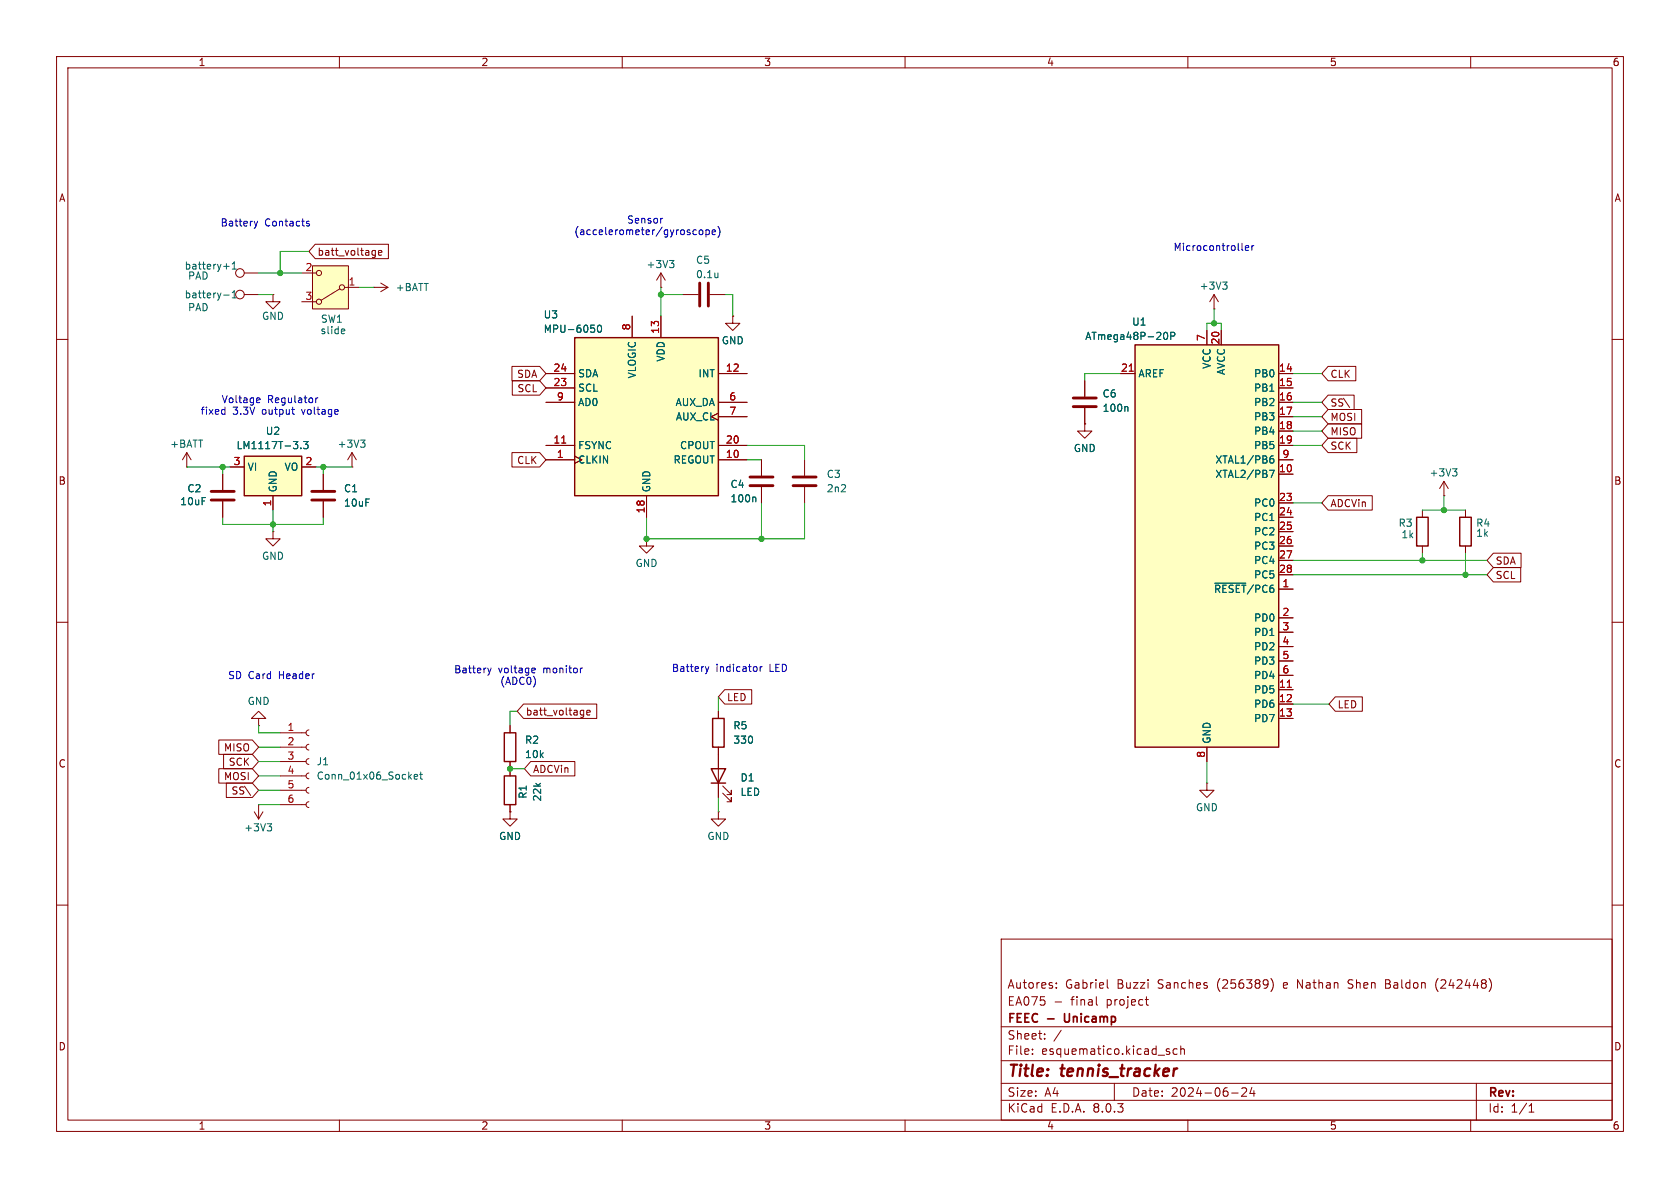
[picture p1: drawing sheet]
<svg xmlns="http://www.w3.org/2000/svg" width="297mm" height="210mm" viewBox="0 0 297 210" stroke-linecap="round" stroke-linejoin="round" font-family="sans-serif">
<g fill="none" stroke="#840000" stroke-width=".18">
<path d="M10 10h277v190h-277zM12 12h273v186h-273zM60 10v2M110 10v2M160 10v2M210 10v2M260 10v2M10 60h2M43.2 52.1h2.5M43.2 48.3h2.5M48.3 52.1v1.2h1.2l-1.2 1.3-1.3-1.3h1.3M48.3 52.1h.1"/>
<path d="M285 60h2M191.8 74.9v1.3h1.2l-1.2 1.3-1.3-1.3h1.3M191.8 74.9h.1M191.8 67.3v2.8M191.8 72.1v2.8M39.4 83.8v2.8M39.4 88.6v2.8M48.3 94v1.3h1.2l-1.2 1.2-1.3-1.2h1.3M48.3 94h.1M57.1 83.8v2.8M57.1 88.6v2.8M62.2 82.6h.1"/>
<path d="M62.2 80l-.7 1.3M62.2 80v2.6M62.2 80l.8 1.3M259.1 90.2v1.2M259.1 96.5v1.3M10 110h2M285 110h2M127 125.7v1.3M127 132.1v8.9M127.8 138.9l1.5 1.6v-.8v.8h-.8M213.4 138.4v1.3h1.2l-1.2 1.3-1.3-1.3h1.3M213.4 138.4h.1"/>
<path d="M10 160h2M127 143.5v1.3h1.3l-1.3 1.3-1.3-1.3h1.3M127 143.5h.1M127.8 140.2l1.5 1.5v-.7v.7h-.8M285 160h2M177 166h108v32h-108zM186.5 177.1h1.2M186.7 174.6v.1M186.7 173.8v.1M193.8 176.2v1.3l.2 .2M195.7 173.2v1.3l.3 .2M202.5 176.7h.5"/>
<path d="M202.7 177.5l.3 .2M224.7 173a1.72 1.72 0 0 1 0 2.3M238.3 174.6l.2 .1M238.5 173.3l-.2 .2 .2 .3M245 173.9h.5M245.5 173.2h-.5v1.5h.5M254.2 173a1.72 1.72 0 0 0 0 2.3M60 198v2M110 198v2M160 198v2M177 194.5h108M177 191.5h108"/>
<path d="M177 187.5h108M177 181.5h108M182.5 186.3v.1M182.5 185.5v.1M184.7 183.6v.1M184.7 182.8v.1M187.6 182.1l-1.3 2M197 191.5v3M206.4 185.9l.3 .1 .1 .2-.2 .2h-.3M206.4 185.4l.3 .1M208.1 185.5l-.4-.1-.3 .3v.4l.1 .2h.6M208.7 185.5l.3-.1 .3 .1 .1 .9"/>
<path d="M208.7 184.9v1.5M210 198v2M217.7 193.2h1.2M219.5 192.4l.6-.1 .2 .1 .1 .3-.9 1.1h.9M221.3 192.2l-.3 1.1h.9M221.7 192.8v1M260 198v2M261 191.5v6.5M270.3 196.6h.9M270.3 195.5l.4-.4v1.5"/>
<circle cx="42.4" cy="52.1" r=".76"/>
<circle cx="42.4" cy="48.3" r=".76"/>
</g>
<path d="M207.9 188.9h.2" fill="none" stroke="#840000" stroke-width=".4"/>
<path d="M188.2 179.2l.1 1.3" fill="none" stroke="#840000" stroke-width=".3"/>
<path d="M39.5 52.2h1M39.5 47.1h1M41.1 52.6h.7M41.1 46.7l.3-.4v1.3M41.1 51.7l.3-.3v1.2M41.1 47.6h.7M63.7 77.8h.8l-.4 .5M64.3 78.3l.2 .2v.3l-.2 .3M199.2 71.9l.2 .2v.6" fill="none" stroke="#006464" stroke-width=".18"/>
<path d="M189.7 71.9h4.1M189.7 70.4h4.1M37.3 88.4h4.1M37.3 86.9h4.1M55.1 88.4h4.1M55.1 86.9h4.1" fill="none" stroke="#840000" stroke-width=".51"/>
<path d="M258.1 91.4h2v5.1h-2zM125.7 135.9h2.6l-1.3 2.5zM125.7 138.4h2.6M126 127h2v5.1h-2z" fill="none" stroke="#840000" stroke-width=".25"/>
<path d="M101.6 59.7h25.4v27.9h-25.4z" fill="#ffffc2"/>
<path d="M101.6 59.7h25.4v27.9h-25.4z" fill="none" stroke="#840000" stroke-width=".25"/>
<g fill="none" stroke="#840000" stroke-width=".18">
<path d="M111.8 55.9v3.8M116.8 55.9v3.8M96.5 78.7h5.1M96.5 66h5.1M96.5 68.6h5.1M96.5 71.1h5.1M127 73l-1.3 .7 1.3 .6M127 78.7h5.1M127 66h5.1M127 71.1h5.1M127 73.7h5.1M96.5 81.3h5.1"/>
<path d="M114.3 87.6v3.8M127 81.3h5.1"/>
</g>
<path d="M99.3 78.3h.7" fill="none" stroke="#a90000" stroke-width=".18"/>
<path d="M104.5 57.5h.6M105 58l.1 .2-.1 .5M105.7 57.6l.2-.1a.68 .68 0 0 1 .5 .6 .68 .68 0 0 1-.5 .6l-.2-.1-.1-.3z" fill="none" stroke="#006464" stroke-width=".18"/>
<path d="M43.2 80.6h10.1v7h-10.1z" fill="#ffffc2"/>
<path d="M43.2 80.6h10.1v7h-10.1z" fill="none" stroke="#840000" stroke-width=".25"/>
<g fill="none" stroke="#840000" stroke-width=".18">
<path d="M129.5 55.9v1.3h1.3l-1.3 1.2-1.2-1.2h1.2M129.5 55.9h.1M40.6 82.6h2.6M48.3 87.6v2.6M53.3 82.6h2.6M255.3 87.6h.1M255.3 85.1l-.8 1.3M255.3 85.1v2.5M255.3 85.1l.7 1.3M45.7 127h1.3l-1.3-1.3-1.3 1.3h1.3v1.3M45.7 128.3h.1M45 143.5l.7 1.3"/>
<path d="M45.7 142.2h.1M45.7 142.2v2.6M46.5 143.5l-.8 1.3"/>
</g>
<path d="M53.2 79.2v.1M53.7 78h.8l-.5 .5 .4 .2v.5l-.2 .1-.5-.1M256.8 82.9h.8l-.5 .5M257.3 83.4l.3 .2v.3l-.3 .2M47.2 145.6h.8l-.4 .5M47.8 146.1l.2 .2v.3l-.2 .3" fill="none" stroke="#006464" stroke-width=".18"/>
<path d="M200.7 61h25.4v71.1h-25.4z" fill="#ffffc2"/>
<path d="M200.7 61h25.4v71.1h-25.4z" fill="none" stroke="#840000" stroke-width=".25"/>
<g fill="none" stroke="#840000" stroke-width=".18">
<path d="M213.4 58.4v2.6M215.9 58.4v2.6M198.1 66h2.6M226.1 66h2.5M226.1 68.6h2.5M226.1 71.1h2.5M226.1 73.7h2.5M226.1 76.2h2.5M226.1 78.7h2.5M226.1 83.8h2.5M226.1 88.9h2.5M226.1 91.4h2.5"/>
<path d="M226.1 94h2.5M226.1 96.5h2.5M226.1 99.1h2.5M226.1 81.3h2.5M226.1 104.1h2.5M226.1 109.2h2.5M226.1 101.6h2.5M226.1 111.8h2.5M226.1 114.3h2.5M226.1 116.8h2.5M226.1 119.4h2.5M213.4 132.1v2.5"/>
<path d="M226.1 121.9h2.5M226.1 124.5h2.5M226.1 127h2.5"/>
</g>
<path d="M205.8 58.9l.2-.2a.68 .68 0 0 1 .4 .7 .68 .68 0 0 1-.4 .6l-.2-.1M207 59.4h.6l.1-.2-.1-.3-.6-.2v1.3M224.4 83.1h.9l-.6 1.3M224.5 81.2l.5-.1 .2 .2-.1 .5-.4 .1-.2-.2M225.1 80.6l-.4 .1-.2 .2M214.8 103.1h5.4" fill="none" stroke="#006464" stroke-width=".18"/>
<path d="M199.6 65.6h.8M227.6 121.5h.7" fill="none" stroke="#a90000" stroke-width=".18"/>
<path d="M55.2 47h6.4v7.6h-6.4z" fill="#ffffc2"/>
<g fill="none" stroke="#840000" stroke-width=".18">
<path d="M53.3 48.3h2.6M53.3 53.3h2.6M55.2 47h6.4v7.6h-6.4zM55.7 43.2h13v2.5h-13l-1.1-1.2zM60.1 51.1l-3.3 2M61 50.8h2.5M66 44.3h.4M66 50.8h.1M66 50.8h2.6M66.4 44.3v1l-.3 .2M66.4 45.1h-.4M66.9 44.7l.6-.1-.1-.3h-.3l-.2 .2 .1 .6h.4"/>
<path d="M67.3 50l1.3 .8M68.6 50.8l-1.3 .8M111.8 55.9v3.8M116.8 50.8h.1M116.8 48.3l-.7 1.2M116.8 48.3v2.5M116.8 55.9v3.8M116.8 48.3l.8 1.2M120.6 52.1h2.8M125.5 52.1h2.8M129.5 55.9h.1M213.4 58.4v2.6"/>
<path d="M214.6 54.6h.1M214.6 52.1l-.7 1.2M214.6 52.1v2.5M214.6 52.1l.8 1.2M215.9 58.4v2.6M90.5 64.8h4.9l1.1 1.2-1.1 1.3h-4.9zM90.6 67.3h4.8l1.1 1.3-1.1 1.3h-4.8zM96.5 66h5.1M96.5 68.6h5.1M96.5 71.1h5.1M96.5 78.7h5.1M127 73l-1.3 .7 1.3 .6"/>
<path d="M127 66h5.1M127 71.1h5.1M127 73.7h5.1M127 78.7h5.1M191.8 74.9h.1M191.8 67.3v2.8M191.8 72.1v2.8M198.1 66h2.6M226.1 66h2.5M226.1 68.6h2.5M226.1 71.1h2.5M226.1 73.7h2.5"/>
<path d="M226.1 76.2h2.5M226.1 78.7h2.5M234.8 74.9h5.9v2.6h-5.9l-1.1-1.3zM234.8 72.4h5.9v2.5h-5.9l-1.1-1.2zM234.8 77.5h5.1v2.5h-5.1l-1.1-1.3zM234.8 64.8h4.9v2.5h-4.9l-1.1-1.3zM234.8 69.8h4.6v2.6h-4.6l-1.1-1.3zM33 82.6h.1M33 80l-.7 1.3M33 80v2.6M33 80l.8 1.3M39.4 83.8v2.8"/>
<path d="M39.4 88.6v2.8M40.6 82.6h2.6M48.3 87.6v2.6M53.3 82.6h2.6M57.1 83.8v2.8M57.1 88.6v2.8M90.5 80h4.9l1.1 1.3-1.1 1.3h-4.9zM96.5 81.3h5.1M114.3 95.3v1.2h1.3l-1.3 1.3-1.3-1.3h1.3M114.3 95.3h.1M114.3 87.6v3.8M127 81.3h5.1"/>
<path d="M134.6 81.3v2.8M134.6 86.1v2.8M142.2 81.3v2.8M142.2 86.1v2.8M226.1 83.8h2.5M226.1 88.9h2.5M226.1 91.4h2.5M226.1 94h2.5M226.1 96.5h2.5M226.1 99.1h2.5M226.1 81.3h2.5M234.8 87.6h7.8v2.6h-7.8l-1.1-1.3z"/>
<path d="M251.5 90.2v1.2M251.5 96.5v1.3M264 97.8h4.9v2.5h-4.9l-1.1-1.2zM226.1 104.1h2.5M226.1 109.2h2.5M226.1 101.6h2.5M226.1 111.8h2.5M226.1 114.3h2.5M226.1 116.8h2.5M226.1 119.4h2.5M264 100.3h4.8v2.6h-4.8l-1.1-1.3zM38.7 130.8h5.9l1.1 1.3-1.1 1.3h-5.9z"/>
<path d="M38.7 135.9h5.9l1.1 1.3-1.1 1.2h-5.9zM39.5 133.3h5.1l1.1 1.3-1.1 1.3h-5.1zM40 138.4h4.6l1.1 1.3-1.1 1.3h-4.6zM49.5 139.7h4.6M49.5 137.2h4.6M49.5 134.6h4.6M49.5 132.1h4.6M49.5 129.5h4.6M54.6 139.2l-.3 .1-.2 .4 .2 .4 .3 .1M54.6 136.7l-.3 .1-.2 .4 .2 .3 .3 .2M54.6 134.1l-.3 .2-.2 .3 .2 .4 .3 .1M54.6 131.6l-.3 .1-.2 .4 .2 .3 .3 .2"/>
<path d="M54.6 129l-.3 .2-.2 .3 .2 .4 .3 .1M90.2 128.3v1.2M90.2 134.6v2.6M92.6 124.5h12.9v2.5h-12.9l-1.2-1.3zM93.8 134.6h7.8v2.6h-7.8l-1.1-1.3zM102.8 125.6h.4M103.2 125.6v1l-.3 .2M103.2 126.3l-.4 .1M103.7 126l.6-.1v-.3h-.4l-.2 .1 .1 .6h.5M127 125.7v1.3M127 132.1v3.8M127 138.4v2.6"/>
<path d="M128.1 121.9h4.8v2.6h-4.8l-1.1-1.3zM213.4 132.1v2.5M226.1 121.9h2.5M226.1 124.5h2.5M226.1 127h2.5M236.1 123.2h4.7v2.5h-4.7l-1.2-1.2zM49.5 142.2h4.6M54.6 141.7l-.3 .2-.2 .3 .2 .4 .3 .1M90.2 143.5v1.3h1.2l-1.2 1.3-1.3-1.3h1.3M90.2 143.5h.1M90.2 142.2v1.3"/>
<circle cx="56.4" cy="53.3" r=".46"/>
<circle cx="56.4" cy="48.3" r=".46"/>
<circle cx="60.5" cy="50.8" r=".46"/>
</g>
<g fill="none" stroke="#006464" stroke-width=".18">
<path d="M60.5 58.2h.4l.1 .3-.7 .1M60.9 58.9l-.4 .1M104.5 57.5h.6M105 58l.1 .2-.1 .5M105.7 57.6l.2-.1a.68 .68 0 0 1 .5 .6 .68 .68 0 0 1-.5 .6l-.2-.1-.1-.3zM118.4 46h.7l-.4 .5M118.9 46.5l.2 .3v.3l-.2 .2M126.9 48.2v.9M126.9 49h.1M205.8 58.9l.2-.2a.68 .68 0 0 1 .4 .7 .68 .68 0 0 1-.4 .6l-.2-.1M207 59.4h.6l.1-.2-.1-.3-.6-.2v1.3M216.1 49.9h.8l-.4 .4"/>
<path d="M216.7 50.3l.2 .3v.3l-.2 .2M53.2 79.2v.1M53.7 78h.8l-.5 .5 .4 .2v.5l-.2 .1-.5-.1M199.2 71.9l.2 .2v.6M133.4 87.9l.2 .2v.6M224.4 83.1h.9l-.6 1.3M224.5 81.2l.5-.1 .2 .2-.1 .5-.4 .1-.2-.2M225.1 80.6l-.4 .1-.2 .2M214.8 103.1h5.4M73.2 137.3l.6-.1v-.2l-.4-.1-.2 .2 .1 .6h.5M74.2 136.9h.5M74.4 136.5v1.1l.3 .1"/>
</g>
<path d="M123.7 50v4.1M125.2 50v4.1M132.6 85.9h4.1M132.6 84.3h4.1M140.2 85.9h4.1M140.2 84.3h4.1" fill="none" stroke="#840000" stroke-width=".51"/>
<path d="M250.4 91.4h2.1v5.1h-2.1zM89.2 137.2h2v5h-2zM89.2 129.5h2v5.1h-2z" fill="none" stroke="#840000" stroke-width=".25"/>
<g fill="none" stroke="#0000c2" stroke-width=".18">
<path d="M44.9 39.1l.3 .9M45.2 40l-.1 .3M45.5 39.1l-.3 .9M54.2 39.5l.5 .2v.2l-.4 .1M54.2 39.2h.5M117.2 38.6l-.3 .1M122.7 40.6l.4 .1M123.1 41.4l-.4 .1M123.7 40.8l.1-.2 .4 .2 .1 .4-.2 .2-.3 .1-.1-.1zM124.8 40.7l.4-.1 .2 .3-.1 .5h-.5M124.8 40.6v1.3M125.9 41.1l.6-.2-.1-.2-.3-.1-.2 .2 .1 .6h.4"/>
<path d="M126.9 40a1.46 1.46 0 0 1 0 2M219.6 44.1l.1 .2M220.2 43.8l.6-.1-.1-.2-.4-.1-.1 .2v.6h.5M221.3 43.4v.9M221.7 43.4l-.4 .3M39.8 72v1.2M39.8 73.2h-.4M45.5 70.3l.4 .1 .1 .2-.6 .2M45.9 71.1l-.4 .1M51.8 73.2h.2M55.8 70.3v.9M56.2 70.3l-.4 .3"/>
<path d="M86.2 118.1l.3 .8M86.5 118.9l-.2 .4M86.8 118.1l-.3 .8M94.2 118.1l.4 .1v.2l-.6 .1M94.6 118.9h-.4M103 118.1l-.4 .2M124.7 117.8l.3 .9M125 118.7l-.2 .4M125.3 117.8l-.3 .9M134.4 117.8v.9M134.7 117.8l-.3 .3"/>
</g>
<g fill="none" stroke="#009600" stroke-width=".18">
<path d="M45.7 48.3h7.6M45.7 52.1h2.6M54.6 44.5h-5.1v3.8M63.5 50.8h2.5M116.8 52.1h3.8M116.8 50.8v5.1M128.3 52.1h1.2v3.8M213.4 58.4v-1.2h2.5v1.2M214.6 54.6v2.6M132.1 78.7h10.1v2.6M198.1 66h-6.3v1.3M228.6 66h5.1"/>
<path d="M228.6 71.1h5.1M228.6 73.7h5.1M228.6 76.2h5.1M228.6 78.7h5.1M33 82.6h7.6M39.4 91.4v1.3h17.7v-1.3M39.4 82.6v1.2M48.3 90.2v3.8M55.9 82.6h6.3M57.1 82.6v1.2M132.1 81.3h2.5M134.6 88.9v6.4"/>
<path d="M142.2 88.9v6.4h-27.9v-3.9M228.6 99.1h34.3M228.6 88.9h5.1M251.5 97.8v1.3M251.5 90.2h7.6M255.3 87.6v2.6M259.1 97.8v3.8M228.6 101.6h34.3M45.7 128.3v1.2h3.8M45.7 137.2h3.8M45.7 139.7h3.8M45.7 134.6h3.8"/>
<path d="M45.7 132.1h3.8M90.2 135.9h2.5M91.4 125.7h-1.2v2.6M127 123.2v2.5M213.4 134.6v3.8M228.6 124.5h6.3M45.7 142.2h3.8M127 141v2.5"/>
</g>
<path d="M99.3 78.3h.7M199.6 65.6h.8M227.6 121.5h.7" fill="none" stroke="#a90000" stroke-width=".18"/>
<g fill="#009600" stroke="#009600" stroke-width=".18">
<circle cx="49.5" cy="48.3" r=".46"/>
<circle cx="57.1" cy="82.6" r=".46"/>
<circle cx="39.4" cy="82.6" r=".46"/>
<circle cx="259.1" cy="101.6" r=".46"/>
<circle cx="255.3" cy="90.2" r=".46"/>
<circle cx="251.5" cy="99.1" r=".46"/>
<circle cx="214.6" cy="57.2" r=".46"/>
<circle cx="48.3" cy="92.7" r=".46"/>
<circle cx="90.2" cy="135.9" r=".46"/>
<circle cx="116.8" cy="52.1" r=".46"/>
<circle cx="134.6" cy="95.3" r=".46"/>
<circle cx="114.3" cy="95.3" r=".46"/>
</g>
<g font-size="2.8" fill="#840000">
<text x="178" y="190.9">Title:</text>
<text x="187.7" y="190.9">tennis_tracker</text>
</g>
<g font-size="2.1" fill="#840000">
<text x="178" y="178">EA075</text>
<text x="178" y="175">Autores:</text>
<text x="188.3" y="175">Gabriel</text>
<text x="189.4" y="178">final</text>
<text x="195.8" y="178">project</text>
<text x="197.5" y="175">Buzzi</text>
<text x="204.8" y="175">Sanches</text>
<text x="215.4" y="175">(256389)</text>
<text x="227.3" y="175">e Nathan</text>
<text x="239" y="175">Shen</text>
<text x="245.8" y="175">Baldon</text>
<text x="254.8" y="175">(242448)</text>
<text x="178" y="184">Sheet:</text>
<text x="178" y="181.2">FEEC</text>
<text x="185.2" y="181.2">-</text>
<text x="188.8" y="181.2">Unicamp</text>
<text x="178" y="186.7">File:</text>
<text x="184.1" y="186.7">esquematico.kicad_sch</text>
<text x="178" y="196.9">KiCad</text>
<text x="178" y="194.1">Size:</text>
<text x="184.7" y="194.1">A4</text>
<text x="185.7" y="196.9">E.D.A.</text>
<text x="193.3" y="196.9">8.0.3</text>
<text x="200" y="194.1">Date:</text>
<text x="207" y="194.1">2024-06-24</text>
<text x="263" y="194.3">Rev:</text>
<text x="263" y="196.9">Id:</text>
<text x="267.1" y="196.9">1/1</text>
</g>
<g font-size="1.8" fill="#840000">
<text x="35" y="11.9">1</text>
<text x="85" y="11.9">2</text>
<text x="135" y="11.9">3</text>
<text x="185" y="11.9">4</text>
<text x="235" y="11.9">5</text>
<text x="285" y="11.9">6</text>
<text x="10.3" y="35.9">A</text>
<text x="285.3" y="35.9">A</text>
<text x="56" y="45.4">batt_voltage</text>
<text x="91.3" y="67">SDA</text>
<text x="91.4" y="69.5">SCL</text>
<text x="235.1" y="67">CLK</text>
<text x="235.1" y="77.2">MISO</text>
<text x="235.1" y="74.6">MOSI</text>
<text x="235.1" y="72.1">SS\</text>
<text x="91.3" y="82.2">CLK</text>
<text x="235.1" y="79.7">SCK</text>
<text x="10.3" y="85.9">B</text>
<text x="235.1" y="89.9">ADCVin</text>
<text x="285.3" y="85.9">B</text>
<text x="264.3" y="100">SDA</text>
<text x="264.3" y="102.6">SCL</text>
<text x="128.4" y="124.1">LED</text>
<text x="236.4" y="125.4">LED</text>
<text x="92.9" y="126.7">batt_voltage</text>
<text x="10.3" y="135.9">C</text>
<text x="39.5" y="133">MISO</text>
<text x="40.3" y="135.6">SCK</text>
<text x="94.1" y="136.8">ADCVin</text>
<text x="285.3" y="135.9">C</text>
<text x="39.5" y="138.1">MOSI</text>
<text x="40.8" y="140.7">SS\</text>
<text x="10.3" y="185.9">D</text>
<text x="285.3" y="185.9">D</text>
<text x="35" y="199.9">1</text>
<text x="85" y="199.9">2</text>
<text x="135" y="199.9">3</text>
<text x="185" y="199.9">4</text>
<text x="235" y="199.9">5</text>
<text x="285" y="199.9">6</text>
</g>
<g font-size="1.8" fill="#0000c2">
<text x="38.9" y="40.2">Battery</text>
<text x="46.8" y="40.2">Contacts</text>
<text x="101.4" y="41.8">(accelerometer/gyroscope)</text>
<text x="110.8" y="39.7">Sensor</text>
<text x="207.4" y="44.6">Microcontroller</text>
<text x="39.1" y="71.5">Voltage</text>
<text x="47.3" y="71.5">Regulator</text>
<text x="35.4" y="73.5">fixed</text>
<text x="41.1" y="73.5">3.3V</text>
<text x="46.4" y="73.5">output</text>
<text x="53.6" y="73.5">voltage</text>
<text x="80.2" y="119.2">Battery</text>
<text x="88.1" y="119.2">voltage</text>
<text x="96.1" y="119.2">monitor</text>
<text x="118.7" y="119">Battery</text>
<text x="126.6" y="119">indicator</text>
<text x="136.1" y="119">LED</text>
<text x="40.2" y="120.2">SD Card</text>
<text x="49.4" y="120.2">Header</text>
<text x="88.3" y="121.3">(ADC0)</text>
</g>
<g font-size="1.8" fill="#006464">
<text x="32.5" y="47.9">battery+1</text>
<text x="114.2" y="47.6">+3V3</text>
<text x="122.9" y="46.8">C5</text>
<text x="32.5" y="52.9">battery-1</text>
<text x="33.1" y="49.6">PAD</text>
<text x="69.9" y="51.7">+BATT</text>
<text x="122.9" y="49.4">0.1u</text>
<text x="212" y="51.4">+3V3</text>
<text x="33.1" y="55.2">PAD</text>
<text x="46.2" y="56.7">GND</text>
<text x="56.6" y="59.3">slide</text>
<text x="56.6" y="57.3">SW1</text>
<text x="96" y="59">MPU-6050</text>
<text x="96" y="56.5">U3</text>
<text x="200.1" y="57.8">U1</text>
<text x="117.7" y="64" transform="rotate(-90 117.7 64)">VDD</text>
<text x="127.5" y="61.1">GND</text>
<text x="191.8" y="60.3">ATmega48P-20P</text>
<text x="214.2" y="65.3" transform="rotate(-90 214.2 65.3)">VCC</text>
<text x="102.1" y="69.4">SCL</text>
<text x="102.1" y="66.9">SDA</text>
<text x="102.1" y="72">AD0</text>
<text x="112.6" y="67" transform="rotate(-90 112.6 67)">VLOGIC</text>
<text x="119.3" y="72">AUX_DA</text>
<text x="123.4" y="66.9">INT</text>
<text x="194.8" y="70.5">C6</text>
<text x="201.2" y="66.9">AREF</text>
<text x="216.8" y="66.4" transform="rotate(-90 216.8 66.4)">AVCC</text>
<text x="221.6" y="66.9">PB0</text>
<text x="221.6" y="69.4">PB1</text>
<text x="221.6" y="72">PB2</text>
<text x="46.9" y="77.1">U2</text>
<text x="119.4" y="74.5">AUX_CL</text>
<text x="194.8" y="73">100n</text>
<text x="221.6" y="74.5">PB3</text>
<text x="221.6" y="77.1">PB4</text>
<text x="30" y="79.3">+BATT</text>
<text x="41.7" y="79.6">LM1117T-3.3</text>
<text x="43.7" y="83.4">VI</text>
<text x="50.2" y="83.4">VO</text>
<text x="59.6" y="79.3">+3V3</text>
<text x="102.1" y="82.1">CLKIN</text>
<text x="102.1" y="79.6">FSYNC</text>
<text x="119" y="82.1">REGOUT</text>
<text x="120.1" y="79.6">CPOUT</text>
<text x="189.7" y="80.1">GND</text>
<text x="214.8" y="82.1">XTAL1/PB6</text>
<text x="221.6" y="79.6">PB5</text>
<text x="31.8" y="89.5">10uF</text>
<text x="33" y="87.2">C2</text>
<text x="49.1" y="87.1" transform="rotate(-90 49.1 87.1)">GND</text>
<text x="60.7" y="87.2">C1</text>
<text x="60.7" y="89.8">10uF</text>
<text x="115.2" y="87.1" transform="rotate(-90 115.2 87.1)">GND</text>
<text x="129" y="86.5">C4</text>
<text x="129" y="89">100n</text>
<text x="146.1" y="84.7">C3</text>
<text x="146.1" y="87.2">2n2</text>
<text x="214.8" y="84.7">XTAL2/PB7</text>
<text x="221.6" y="89.8">PC0</text>
<text x="252.6" y="84.4">+3V3</text>
<text x="221.6" y="92.3">PC1</text>
<text x="221.6" y="94.8">PC2</text>
<text x="247.2" y="93.3">R3</text>
<text x="247.7" y="95.4">1k</text>
<text x="260.9" y="93.3">R4</text>
<text x="260.9" y="95.1">1k</text>
<text x="46.2" y="99.2">GND</text>
<text x="112.3" y="100.4">GND</text>
<text x="221.6" y="97.4">PC3</text>
<text x="221.6" y="99.9">PC4</text>
<text x="214.5" y="105">~{RESET}/PC6</text>
<text x="221.6" y="102.5">PC5</text>
<text x="221.6" y="110.1">PD0</text>
<text x="221.6" y="112.6">PD1</text>
<text x="221.6" y="115.2">PD2</text>
<text x="221.6" y="117.7">PD3</text>
<text x="43.7" y="124.8">GND</text>
<text x="221.6" y="122.8">PD5</text>
<text x="221.6" y="125.3">PD6</text>
<text x="221.6" y="120.2">PD4</text>
<text x="92.7" y="131.7">R2</text>
<text x="129.5" y="129.1">R5</text>
<text x="129.5" y="131.7">330</text>
<text x="214.2" y="131.6" transform="rotate(-90 214.2 131.6)">GND</text>
<text x="221.6" y="127.9">PD7</text>
<text x="55.9" y="135.5">J1</text>
<text x="92.7" y="134.2">10k</text>
<text x="55.9" y="138">Conn_01x06_Socket</text>
<text x="93.3" y="141.3" transform="rotate(-90 93.3 141.3)">R1</text>
<text x="95.9" y="141.8" transform="rotate(-90 95.9 141.8)">22k</text>
<text x="130.8" y="138.3">D1</text>
<text x="130.8" y="140.9">LED</text>
<text x="211.3" y="143.6">GND</text>
<text x="43.1" y="147.2">+3V3</text>
<text x="88.1" y="148.7">GND</text>
<text x="125" y="148.7">GND</text>
</g>
<g font-size="1.8" fill="#a90000">
<text x="53.9" y="48">2</text>
<text x="53.9" y="53.1">3</text>
<text x="61.5" y="50.5">1</text>
<text x="111.5" y="58.5" transform="rotate(-90 111.5 58.5)">8</text>
<text x="116.6" y="59.1" transform="rotate(-90 116.6 59.1)">13</text>
<text x="97.7" y="65.8">24</text>
<text x="128.2" y="65.8">12</text>
<text x="198.1" y="65.8">21</text>
<text x="213.1" y="60.4" transform="rotate(-90 213.1 60.4)">7</text>
<text x="215.6" y="61" transform="rotate(-90 215.6 61)">20</text>
<text x="226" y="65.8">14</text>
<text x="97.7" y="68.3">23</text>
<text x="98.4" y="70.9">9</text>
<text x="128.8" y="70.9">6</text>
<text x="226" y="68.3">15</text>
<text x="226" y="70.9">16</text>
<text x="128.8" y="73.4">7</text>
<text x="226" y="73.4">17</text>
<text x="226" y="75.9">18</text>
<text x="41.2" y="82.3">3</text>
<text x="53.9" y="82.3">2</text>
<text x="97.7" y="78.5">11</text>
<text x="98.4" y="81">1</text>
<text x="128.2" y="81">10</text>
<text x="128.2" y="78.5">20</text>
<text x="226" y="83.6">10</text>
<text x="226" y="78.5">19</text>
<text x="226.6" y="81">9</text>
<text x="48" y="89.6" transform="rotate(-90 48 89.6)">1</text>
<text x="226" y="88.6">23</text>
<text x="114" y="90.8" transform="rotate(-90 114 90.8)">18</text>
<text x="226" y="91.2">24</text>
<text x="226" y="93.7">25</text>
<text x="226" y="96.3">26</text>
<text x="226" y="98.8">27</text>
<text x="226" y="101.3">28</text>
<text x="226.6" y="103.9">1</text>
<text x="226.6" y="109">2</text>
<text x="226.6" y="111.5">3</text>
<text x="226.6" y="114">4</text>
<text x="226.6" y="116.6">5</text>
<text x="226.6" y="119.1">6</text>
<text x="226" y="121.7">11</text>
<text x="226" y="124.2">12</text>
<text x="50.7" y="129.3">1</text>
<text x="50.7" y="131.8">2</text>
<text x="226" y="126.7">13</text>
<text x="50.7" y="134.4">3</text>
<text x="50.7" y="136.9">4</text>
<text x="213.1" y="134.1" transform="rotate(-90 213.1 134.1)">8</text>
<text x="50.7" y="139.4">5</text>
<text x="50.7" y="142">6</text>
</g>
</svg>
